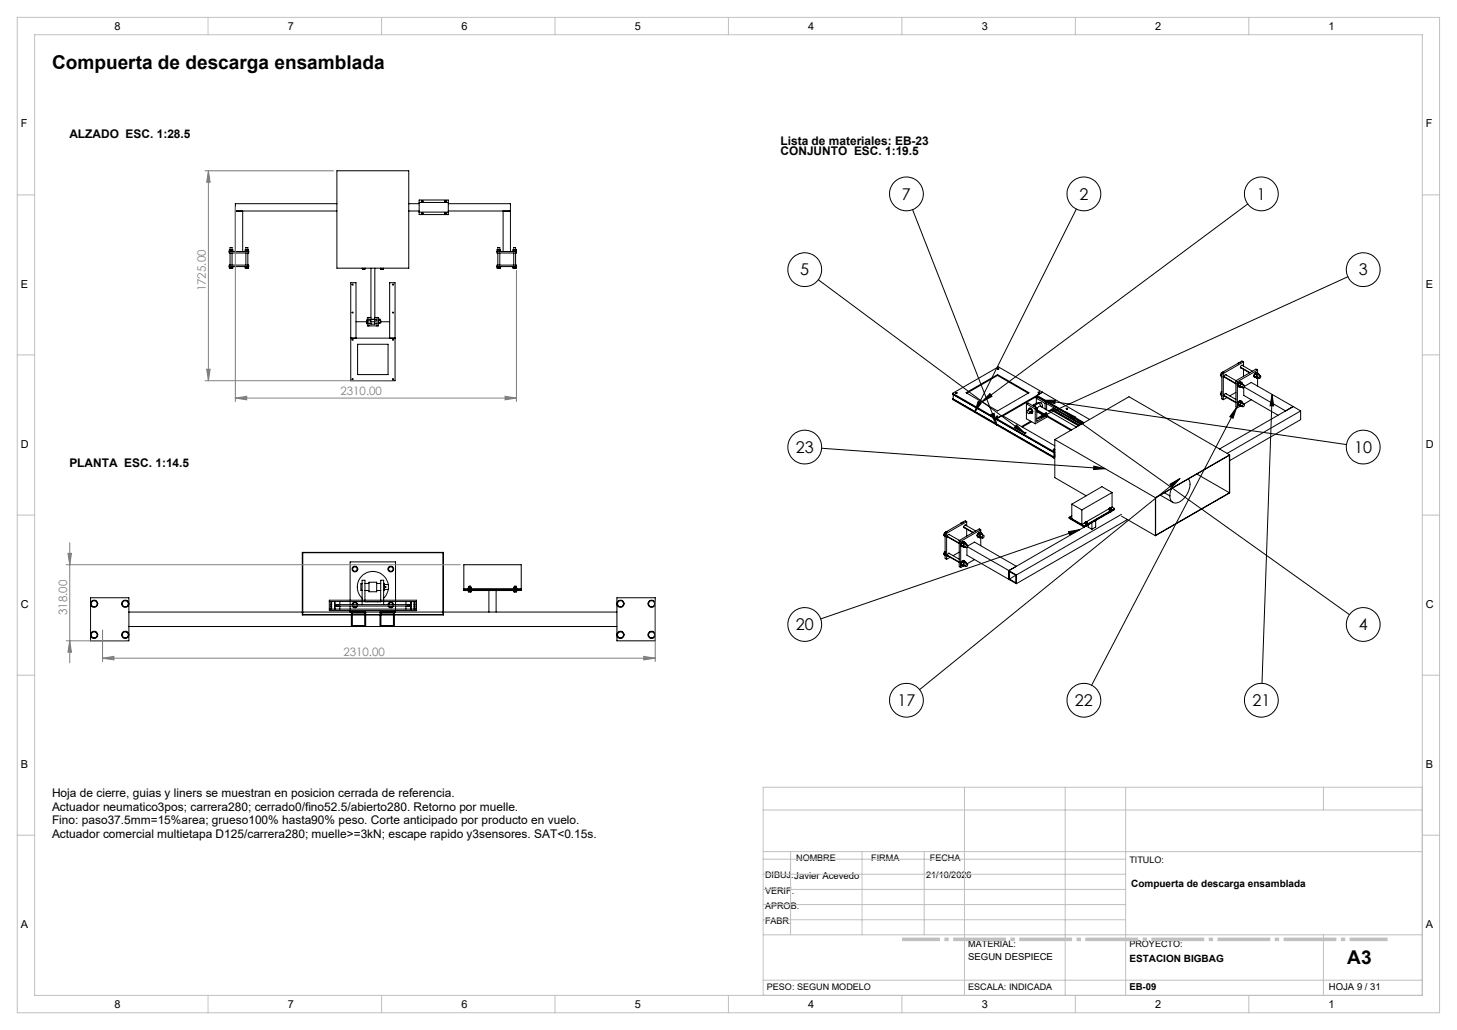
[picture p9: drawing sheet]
<svg xmlns="http://www.w3.org/2000/svg" width="420mm" height="297mm" viewBox="0 0 420 297" stroke-linecap="round" stroke-linejoin="round" font-family="sans-serif">
<g fill="none" stroke="#000" stroke-width=".29">
<path d="M97.1 49.2h20.7v28.1h-20.7zM97.1 58.7h-29.3v13.8M117.8 58.7h3M120.8 58.4h8.4M120.8 57.7h8.4v4.2h-8.4zM121.6 57.9l.3 .1-.1 .2-.3-.2zM128.3 57.9l.3 .1-.2 .2-.2-.2zM129.2 58.7h17.9v13.8M359.7 58.8l-76.7 57.1M66.1 72.4l1 .1M66.1 76.9h5.6M66.1 72.5h5.6"/>
<path d="M66.3 72v-.6h.6v1M66.3 73v3.4M66.4 72v.4M66.4 77v.3M66.9 77v.3M66.9 73v3.4M67.1 72.4v-.4h-1v1h5.6v-.6l-1.1 .1M67.1 76.9l-1 .1M67.8 60.9h29.3M70 60.9v11.6M70.6 76.9l1.1 .1v-.6h-5.6v.9h1v-.3M70.7 77v.3h.9v-.3"/>
<path d="M70.7 72.4v-.4h.9v.4M70.9 72v-.6h.5v1M70.9 73v3.4M70.9 72v.4M70.9 77v.3M71.4 77v.3M71.4 73v3.4M104.4 77.3h.9M104.5 77.4v.3h.7v-.3M104.7 77.4v.3M105 77.4v.3M106.9 77.3v14.8"/>
<path d="M108.1 77.3v14.8M109.7 77.3h.8M109.7 77.4v.3h.8v-.3M109.9 77.4v.3M110.3 77.4v.3M117.8 60.9h3M120.8 61.2h8.4M121.6 61.3l.3 .2-.1 .2-.3-.2zM128.3 61.3l.3 .2-.2 .2-.2-.2zM129.2 60.9h17.9M143.3 72.4l1 .1M143.3 76.9h5.6"/>
<path d="M143.3 72.5h5.6M143.5 72v-.6h.6l-.1 1M143.5 73v3.4M143.5 72v.4M143.5 77v.3M144 77v.3M144.1 73v3.4M144.3 77v.3h-1v-.9h5.6v.6h-1.1M144.3 72.4v-.4h-1v1h5.6v-.6h-1.1M144.3 76.9l-1 .1M145 60.9v11.6M147.8 76.9l.1 .4h.9v-.3"/>
<path d="M148.1 72v-.6h.5v1M148.1 73v3.4M148.1 72v.4M148.1 77v.3M148.6 77v.3M148.6 73v3.4M148.8 72.4v-.4h-.9l-.1 .5M263.1 60.5l24.2 61.9M310.3 60.3l-29.3 58.6M388.5 79.8l-89.7 41M101.1 97.5h12.8M102.6 92.8h3.1"/>
<path d="M102.6 97.5v-16h-1.5v28.3h12.8v-28.3h-1.6v16M103.1 99.3h8.8v8.7h-8.8zM105.9 92.3h-.2v1h.2M106.3 93.3h.6M106.3 91.5v2.5M106.3 92.2h.6M106.9 92.1h1.2M106.9 92.8v.7h1.2v-.7M106.9 92.1v.7M106.9 91.5h-1v2.5h3.2v-2.5h-1M106.9 92.8h1.2M107.1 92.1h.4"/>
<path d="M107.5 92.1h.1M107.8 92.1h-.3M108.1 92.1v.7M108.1 93.3h.6M108.1 92.2h.6M108.7 91.5v2.5M109.1 92.2v1.1M109.1 93.1h.1M109.1 92.4h.1M109.2 92.3l.1 .1M109.2 93.1h.1M109.2 92.4h.1"/>
<path d="M109.2 92.3v.1M109.3 92.4h.1M109.3 92.3l.2-.3-.2 .4M109.3 92.4h.4v.7h-.4M109.7 92.8h2.6M235.9 80.7l59.4 44.2M274.6 115l29.2 16.8 .2-.1M274.6 115v.2l29.2 16.9M274.6 113.4v.3l12.7 7.3M274.6 113.4l12.7 7.3M274.8 115.1v-1.3l29 16.7M274.8 114.9l-.2 .1"/>
<path d="M275.4 113.3l.4-.1 .1 .2-.2 .1zM275.6 113.4h.1M275.8 113.2v.2M278.5 113.2l9-5.2 9.1 5.2-9.1 5.3zM282 115.7l.9 .5-1.9 2.7zM285.4 113.5l.6 .8-3 1.6zM285.6 119.5l1-.3 .7 3.2zM287.5 106.3l.4 .1-.3 .1zM287.5 108v.3M287.5 108.3l-8.8 5.1M287.5 108.3l8.9 5.1M287.6 106.5h.2"/>
<path d="M287.9 106.3v.2M288.9 119.8l15.2 8.7M295.9 116.4l2.5 1.5M295.9 116.4l.4-.2 2.6 1.5M295.9 116.4v4.4l2.5 1.4M296.2 118.4a.49 .49 0 0 1 .5 .3 .49 .49 0 0 1-.2 .6l-.4-.5zM296.4 118.2h.1a.52 .52 0 0 1 .6-.5 .52 .52 0 0 1 .4 .7l.1 .3M296.7 117.8a.83 .83 0 0 1 1 .9M296.7 118l.4 .1 .3 .6M296.9 118l-.7 .4M297 117.7l.3 .1M297 119.1h.4"/>
<path d="M297.2 117.8h.1M297.3 118.8h.1M297.3 118.7v.1M297.3 118.9h.1M297.3 118.8l.1 .3M297.3 118.7l-.5 .3M297.3 118.9l-.6 .3M297.3 118.6l.2 .1M297.4 118.7l-.1 .1M297.4 118.7h.1M297.4 118.7h-.1M297.4 118.7l.1 .1"/>
<path d="M297.4 118.7l.1 .4M297.4 118.6v.1M297.6 116.9h.6M297.6 118.7l-.1 .4M297.7 118.7l-.2 .4M297.7 118.7h-.1M297.9 117.1l.7 .4M298.2 116.9l.6 .7M298.4 117.9v4.3M298.4 114.5l.5 .3M298.7 114.8l2.6 1.5M298.7 114.8l.5-.2 2.5 1.5"/>
<path d="M298.7 114.8v1.5M298.9 117.8v.7h.1M298.9 117.7l-.5 .2M298.9 117.7v3.8l2.4-1.4M298.9 118.7l2.4 1.4M298.9 114.3l-9.8 5.6M298.9 114l13.6 7.9M298.9 114.3l13.4 7.7M298.9 114v.3M298.9 118.2a.96 .96 0 0 1 1-1l10.4 6M298.9 118.2l.2 .4 9.6 5.5M298.9 118.2l10 5.8"/>
<path d="M299.3 116.2l.3-.1a.89 .89 0 0 1 .9 .9M299.4 116.3l-.5-.1-1.2 .7M299.4 116.3l.7 .9M299.4 113.3h.1M299.4 116.3l-1.2 .6M299.6 113.1v.2M299.9 116.1h.1M300 116.1l.1 .1M300 116.1h.1M300.5 113.1l-13.2 7.6M300.5 113.1l-12.7-7.3-13.2 7.6M300.5 113.1l-1.6 .9"/>
<path d="M300.5 113.1l13.6 7.9M300.5 117l-.1 .4M300.5 117l-.4 .3M300.9 115.4h3.3l-.1 1zM300.9 115.4l87.3 12.8M301.3 116.3v1.6M301.3 119.8v.3M301.7 116.1l-.4 .2M301.7 116.1v2.1M301.7 116.4l10.2 5.9M303.1 118.3l7.8 4.5M303.3 118.1l7.8 4.6"/>
<path d="M303.8 117.9l7.8 4.5M303.8 117.6l-1.5 .9M304 117.8l-1.5 .8M307.2 118.8l2.9 1.5-.6 .8zM307.2 118.8l81.8 58.4M307.4 118h.2M307.7 117.8v.1M351.8 113.7l.3 .1M351.8 108.2l.3 .2M351.8 108.2l.3 .4M351.8 113.7l.3 .3M352 107.6l.2 .1"/>
<path d="M352 107.6l-.2 .6M352 113l.2 .1M352 113l-.2 .7M352.1 108.4l.1 .4M352.1 113.9l.1 .3M352.1 108.4l.1 .1M352.1 113.9h.1M352.2 108l-.1 .4M352.2 113.4l-.1 .5M352.2 107.5v7.5l.4 .2M352.2 107.5l.4 .2M352.2 112.9l-.2 .1"/>
<path d="M352.5 107.3h.1M352.5 107.3l-.5 .3M352.6 107.7v7.5M352.8 108.6l3.5 2M352.8 114l3.5 2M352.9 108.7l3.4 2M352.9 114.2l3.4 1.9M353.3 108l3 1.8M353.3 113.4l3 1.8M353.5 108.2a.4 .4 0 0 0-.6 .1 .4 .4 0 0 0 .2 .6M353.5 113.6a.4 .4 0 0 0-.6 .2 .4 .4 0 0 0 .2 .5M353.7 114.6l-1.1 .6"/>
<path d="M356.3 109.8l.4 .3M356.3 109.8v7.5l.4 .3M356.3 113.1l-1.8 1.1M356.5 117.5l-1.1 3.1-.9-.4zM356.5 117.5l-41.8 80.1M356.7 116.6l.3 .3M356.7 111.1l.3 .4M356.7 110.1v7.5M356.7 116.6h.1M356.7 111.1l.1 .1M356.7 104.8h.1M356.8 116.6l.1 .3 .3 .1"/>
<path d="M356.8 111.2l.1 .3h.3M356.8 116.6l.5 .2M356.8 116.6l.8 .6M356.8 111.1l.5 .3M356.8 111.1l.8 .7M357.1 115.9l.5 .3M357.1 115.9l-.3 .7M357.1 115.9l.5-.3 .5 .3M357.1 110.5l.5 .3M357.1 110.5l-.3 .6M357.3 104.6h.1M357.3 104.6l-.6 .2"/>
<path d="M357.3 116.8l.3 .4M357.3 111.4l.3 .4M357.5 117.2l-.8 .4M357.5 116.7l.7 .6M357.5 111.3l.7 .5M357.5 111.3l.6 .4M357.5 116.7l.6 .4M357.6 106l2.6 1.5M357.6 116.2l-.3 .6M357.6 110.8l-.3 .6M357.6 105.9l2.7 1.6M357.8 115.6a.82 .82 0 0 0-1.1 1"/>
<path d="M357.8 110.2a.86 .86 0 0 0-1.1 .9M357.9 115.8a.74 .74 0 0 0-.8 0 .74 .74 0 0 0-.3 .8M357.9 110.3a.7 .7 0 0 0-.9 .1 .7 .7 0 0 0-.2 .8M357.9 117l-.3 .2M357.9 111.6l-.3 .2M358 105.3l3 1.8M358.1 115.9l-.5 .3M358.1 115.9l.2 .4M358.1 110.5l-.5-.3-.5 .3M358.1 110.5l-.5 .3M358.1 110.5l.2 .4M358.2 105.4a.43 .43 0 0 0-.5 .2 .43 .43 0 0 0 .1 .5"/>
<path d="M358.4 111.2a.31 .31 0 0 1 .3 .4 .31 .31 0 0 1-.6 .1zM358.4 116.6a.31 .31 0 0 1 .3 .4 .31 .31 0 0 1-.6 .1zM358.5 104.3l-.5-.2-5.8 3.4M358.5 104.3l-5.9 3.4M358.5 104.3v1.2M358.5 106.5v2M358.5 111.8v2.2l9.9 5.7M358.6 116.6l-.7-.4-.4 .5M358.6 111.1l-.7-.4-.4 .6M358.6 111.6l12 6.9 2.2-1.3M358.7 111.4l2-1.1 12.1 6.9M360.7 115.3l-2.1 1.2"/>
<path d="M361.4 108.4l.3 .4M361.4 108.4h.1M361.5 108.4l.2 .4h.2M361.6 108.4l.4 .3M361.6 108.4l.7 .6M361.8 107.8l.5 .3M361.8 107.8l-.2 .6M362 108.7l.3 .3M362.3 108.5l.6 .6M362.3 108.5l.6 .4M362.3 108.1l-.3 .6M362.4 107.5a.81 .81 0 0 0-1 .9"/>
<path d="M362.5 106.7l-5.8 3.4M362.5 106.7v.8M362.5 108.9v2.4M362.5 106.7l-.4-.3-5.8 3.4M362.5 108.9l-.2 .1M362.6 107.6a.7 .7 0 0 0-.8 .1 .7 .7 0 0 0-.3 .7M362.8 107.7l-.5 .4M362.8 107.7l.2 .5M362.8 107.7l-.5-.2-.5 .3M363.1 108.5v-.1a.28 .28 0 0 1 .2 .5 .28 .28 0 0 1-.4-.1zM363.4 108.4l-.7-.4-.4 .5M366.7 113.7l.4 3.3h-1z"/>
<path d="M366.7 113.7l-2.9 83.4M372.8 117.2l-21.3 12.3M372.8 117.2l2.1 1.3M374.9 118.5l-21.2 12.2M374.9 118.5v2.5l-20.4 11.8M236.9 129.3l81.7 5.8M287.2 120.1l.2-.1 .2 .2-.2 .1zM287.3 120.7l16.5 9.5M287.3 121l16.5 9.5M287.3 120.7v.3M287.3 122.3v.3M287.3 120.3h.2"/>
<path d="M287.6 120v.2M293 122.5l2.3 2.4-2.9-1.6zM295.4 124.9h.2M295.7 124.7v.2M297.1 121.5l-2.6 1.5M297.4 121.6l-2.7 1.6M298.8 120.8l2.8-1.8 .4 .9zM301.7 120v.3l-3.3 1.9M303.7 129.7h.2M303.8 130.2v1.9M304 129.5l.1 .1M304 129.5l-.4 .1h.5"/>
<path d="M304 129.5v.2M304 130.4l-.2 .1M304 131.3h.1M304.1 126.7l29 16.8M304.1 126.7v11l9 5.3M304.1 126.7l21.3-12.3 29.1 16.8M304.1 130.1l-.3 .1M304.1 131.9l-.3 .2M315.3 134.4l3.3 .7-3.4 .3zM337.3 139.6l2.8-1.6-2.2 2.4zM340.1 138l-75 60.9M342.6 138.1a5.2 5.2 0 0 1-1.8 6.1 1.99 1.99 0 0 1-3.3-.1l-.3-1.1"/>
<path d="M345 136.7l9.4 5.4M354.5 131.2l-21.4 12.3M354.5 131.2v10.9l-21.4 12.4M87.1 159.3h40.7v18h-40.7zM87.3 159.4h40.4v17.8h-40.4zM272 154.3l.3 .1M272 154.3l.3 .4M272 159.7l.3 .2M272 159.7l.3 .4M272.2 153.6l.3 .1M272.2 153.6l-.2 .7M272.2 159.1l.3 .1"/>
<path d="M272.2 159.1l-.2 .6M272.3 154.5l.2 .3M272.3 159.9l.2 .4M272.3 154.5h.2M272.3 159.9l.2 .1M272.5 154.1l-.2 .4M272.5 159.5l-.2 .4M272.5 153.5l.4 .3M272.5 153.5v7.5l.4 .3M272.5 159l-.3 .1M272.8 153.3h.1M272.8 153.3l-.6 .3"/>
<path d="M272.9 153.8v7.5M273.1 154.8l3.4 1.9M273.1 154.7l3.4 1.9M273.5 154.1l3 1.7M273.5 159.5l3 1.8M273.7 154.2a.41 .41 0 0 0-.5 .2 .41 .41 0 0 0 .1 .5M273.7 159.7a.41 .41 0 0 0-.5 .1 .41 .41 0 0 0 .1 .6M276.5 155.9v7.5l.4 .3M276.5 159.2l-1.8 1M276.5 155.9l.4 .2M276.9 157.2l.3 .4M276.9 156.1v7.6"/>
<path d="M276.9 157.2h.1M277 150.9h.1M277 157.2l.2 .4h.2M277.1 157.2l.5 .3M277.1 157.2l.7 .6M277.3 156.6l.5 .2M277.3 156.6l-.2 .6M277.5 150.6h.1M277.5 150.6l-.5 .3M277.6 157.5l.2 .3M277.8 157.3l.7 .6M277.8 157.3l.6 .4"/>
<path d="M277.8 152.1l2.6 1.5M277.8 156.8l-.2 .7M277.8 151.9l2.8 1.6M278 156.2a.81 .81 0 0 0-1.1 1M278.1 156.4a.69 .69 0 0 0-.9 0 .69 .69 0 0 0-.2 .8M278.1 157.7l-.3 .1M278.2 151.4l3.1 1.7M278.3 156.5l-.5 .3M278.3 156.5l.2 .5M278.3 156.5l-.5-.3-.5 .4M278.4 151.5a.41 .41 0 0 0-.5 .1 .41 .41 0 0 0 .1 .6M278.5 157.3l.2-.1a.3 .3 0 0 1 .2 .4 .3 .3 0 0 1-.5 .1z"/>
<path d="M278.7 150.4l-5.8 3.4M278.7 150.4v1.2M278.7 152.6v2M278.7 150.4l-.5-.2-5.7 3.3M278.7 157.8v2.3l12.1 7M278.9 157.2l-.8-.4-.3 .5M278.9 157.7l11.9 6.8M278.9 157.4l2-1.1 12.1 7-2.2 1.2M281.7 154.4l.2 .5M281.7 154.4l.1 .1M281.8 154.5v.3l.3 .1M281.8 154.5l.5 .3"/>
<path d="M281.8 154.5l.7 .6M282 153.8l.5 .3M282 153.8l-.2 .7M282.3 154.8l.2 .3M282.5 154.6l.7 .6M282.5 154.6l.6 .4M282.5 154.1l-.2 .7M282.7 153.5a.79 .79 0 0 0-1 .9M282.7 152.7l-5.8 3.4M282.7 152.7v.9M282.7 155v2.4M282.7 152.7l-.4-.2-5.8 3.4"/>
<path d="M282.8 154.9l-.3 .2M282.8 153.7a.69 .69 0 0 0-.8 0 .69 .69 0 0 0-.2 .8M283 153.8l-.5 .3M283 153.8l.2 .5M283 153.8l-.5-.3-.5 .3M283.2 154.6l.2-.1a.3 .3 0 0 1 .2 .4 .3 .3 0 0 1-.5 .1zM283.6 154.4l-.8-.3-.3 .5M308 153.3l3.3-.6-2.9 1.6zM308.2 149.2v.3l4.4 2.5M308.2 149.2l.8 .3M309 145.4v4.1M309 145.4l2.9 1.6"/>
<path d="M309 149.5l2.9 1.7M309 148.7l-.8 .5M311.3 152.7l-74.7 25.8M311.9 147v4.2M311.9 151.2l.7 .5M312.6 152l-21.8 12.5M312.6 151.7v.3M312.8 150.8l.1 .2M312.8 150.6l.1 .5M312.8 150.6l.1 .2M312.8 150.7l-.9 .5M312.9 150.8v.3"/>
<path d="M312.9 150.8h.3M312.9 151h.3M312.9 150.5l.1 .2M312.9 150.5l-.1 .1M313 150.6v.1M313.2 151.7h.1M313.2 150.8v.2M313.2 151.6v.1M313.3 150.5l-.3 .2M313.3 150.5l.1 .2M313.4 150.8l-.1 .2h-.4M313.4 151.5h.1"/>
<path d="M313.4 150.7v.2M313.4 151.5l-.2 .2M313.4 150.7l-.2 .1M313.4 150.9l-.2 .1M313.4 150.9l-.5 .2M313.7 151.4v.6l1 .6M314.7 150.7v1.9M315.8 150.1v1.9l-1.1 .6M319.7 146.9l.1 .2M319.7 146.8l.1 .2M319.7 146.6l.2-.1v.2M319.7 146.6l.1 .2"/>
<path d="M319.7 146.6v.2M319.7 146.7l-6.5 3.7M319.8 146.8v.3M319.8 146.8h.3M319.8 147h.3M319.9 146.5h.2zM319.9 146.7l.2 .1v-.3l.2 .2M319.9 146.6v.1M320.1 146.8v.2M320.1 147.6v.1M320.3 146.8l-.2 .2h-.3M320.3 146.7l-.2 .3"/>
<path d="M320.3 147.5l-.2 .2M320.3 146.7l-.2 .1M320.3 146.9l-.2 .2h-.3M320.6 146.2l-.5 .2M320.6 142l-8.7 5M320.6 142l-3-1.7-8.6 5.1M320.6 142v4.2M320.6 146.2l.7 .4M321.3 146.8l-8.7 5-4.4-2.5M321.3 146.6v.4l-8.7 5M321.3 146.6l-8.7 5.1M323.3 148.8l9.8 5.7"/>
<path d="M323.3 148.3l-30.3 17.5M325 149.8l-32 18.5M333.1 143.5v11M333.1 143.5l21.3-12.2v10.8l-21.3 12.2zM334.5 142.8l3.6 2M335.7 142.1l1.5 .9M337.7 140.9l-.5 2.1M26.1 172.4h11v12.4h-11zM26.7 173.2h.9l.5 .9-.5 .8h-.9l-.5-.8zM35.6 173.2h1l.4 .9-.4 .8h-1l-.5-.8zM37.1 176.5h50M87.3 176.5h40.4"/>
<path d="M94.9 173.1h25.2v3h-25.2zM94.9 175.6h25.2M94.9 173.5h25.2M95.4 174.3h.2M95.4 174.8h.2M95.4 173.5v2.1M95.6 173.5v2.1M96.4 173.5v2.1M96.4 174.3h22.1M96.4 174.8h1.6v.8M96.6 173.5v.8M96.6 174.8v.8"/>
<path d="M96.7 174.3v.5M96.8 174.3v.5h21.4v-.5M98 173.5v.8M100.9 173.1v-11.1h13.1v11.1M100.9 173.5v.8M100.9 174.8v.8M100.9 176.1v.4M101.3 176.5v4.2M101.5 174.3a.81 .81 0 0 1 .8-.7 .81 .81 0 0 1 .8 .7M101.6 174.8l.6 .5 .5-.1 .4-.4M101.6 176.8h3.5v3.6h-3.5zM101.6 174.3l.4-.5h.7l.3 .5"/>
<path d="M101.8 174.8l.2 .2h.7l.1-.2M102 163.5h.7l.3 .6-.3 .6h-.7l-.4-.6zM104.4 168.3h-.4v1.9h.4M104.4 173.1v-5.8h.8v5.8M104.4 173.5v.8M105.2 173.5h4.5M105.2 168.2h1.2M105.2 170.3h1.2M105.4 176.5v4.2M105.9 173.5h.2M106.4 167.9h2.2v2.7h-2.2zM108.6 168.2h1.1"/>
<path d="M108.6 170.3h1.1M109 173.5h-.1M109.5 176.5v4.2M109.7 173.1v-5.8h.9v5.8M109.8 176.8h3.6v3.6h-3.6zM110.6 168.2h.2v2.1h-.2M110.6 173.5v.8M110.8 168.6h1.2v1.4h-1.2M111 169.2h.1M111 169.4h.1M111.1 169.3h.1M111.8 174.3a.83 .83 0 0 1 .9-.7 .83 .83 0 0 1 .8 .7"/>
<path d="M111.9 168.6a4.5 4.5 0 0 0-6.5-3.3 4.5 4.5 0 0 0-1 7.2M111.9 170l-.6 1.6-.7 .9M111.9 174.8l.6 .5 .6-.1 .3-.4M112 174.3l.3-.5h.7l.3 .5M112.1 174.8l.2 .2h.7l.2-.2M112.3 163.5h.7l.4 .6-.4 .6h-.7l-.4-.6zM113.7 176.5v4.2M114 173.5v.8M114 174.8v.8M114 176.1v.4M117 173.5v.8M118.3 174.3v.5"/>
<path d="M118.4 173.5v.8M118.4 174.8v.8M118.5 174.8h-1.5v.8M118.5 173.5v2.1M119.3 173.5v2.1M119.3 174.3h.3M119.3 174.8h.3M119.6 173.5v2.1M127.8 176.5h50M133.7 162.8h16.5v7.5h-16.5zM133.7 170h16.5M133.7 169.8h16.5"/>
<path d="M135 169.6h.8M135 170.4h.8M135 169.8v-.5h.8v.5M135 170.3v.4h.8v-.4M135.2 169.6v-.6h.4v.6M135.2 170.4v.3M135.6 170.4v.3M140.9 170.3v6.2M143 170.3v6.2M148.1 169.8h.8M148.1 170.3h.8M148.1 169.6v-.3h.8v.3"/>
<path d="M148.1 170.4v.3h.8v-.3M148.3 169.6v-.6h.4v.6M148.3 170.4v.3M148.7 170.4v.3M177.8 172.4h11.1v12.4h-11.1zM178.4 173.2h1l.4 .9-.4 .8h-1l-.5-.8zM187.4 173.2h.9l.5 .9-.5 .8h-.9l-.5-.8zM273.1 160.2l3.4 2M273.1 160.1l3.4 2M273.9 160.7l-1 .6M276.9 162.6l.3 .4M276.9 162.6l.1 .1"/>
<path d="M277 162.7l.1 .3 .3 .1M277.1 162.6l.5 .3M277.1 162.6l.7 .7M277.3 162l.5 .3M277.3 162l-.2 .6M277.6 162.9l.2 .4M277.7 163.2l-.8 .5M277.8 162.8l.7 .5M277.8 162.8l.6 .4M277.8 162.3l-.2 .6M278 161.7a.85 .85 0 0 0-1.1 .9M278.1 161.9a.7 .7 0 0 0-.8 0 .7 .7 0 0 0-.3 .8"/>
<path d="M278.1 163.1l-.3 .2M278.3 162l-.5 .3M278.3 162l.2 .4M278.3 162l-.5-.3-.5 .3M278.5 162.8l.2-.1a.3 .3 0 0 1 .2 .4 .3 .3 0 0 1-.5 .1zM278.9 162.6l-.7-.4-.4 .6M280.9 161.4l-2.1 1.2M290.8 164.5l2.2 1.3M290.8 167.1l2.2 1.2M290.8 164.5v2.6M292.8 165.9l-1.8-1.1v2.2M292.8 165.9v2.2l-1.8-1.1"/>
<path d="M292.8 165.9l-1.8 1.1M293 165.8v2.5M26.7 182.2h.9l.5 .9-.5 .8h-.9l-.5-.8zM35.6 182.2h1l.4 .9-.4 .8h-1l-.5-.8zM37.1 180.7h140.7M178.4 182.2h1l.4 .9-.4 .8h-1l-.5-.8zM187.4 182.2h.9l.5 .9-.5 .8h-.9l-.5-.8z"/>
<circle cx="121.7" cy="58" r=".12"/>
<circle cx="121.7" cy="58" r=".21"/>
<circle cx="128.4" cy="58" r=".12"/>
<circle cx="128.4" cy="58" r=".21"/>
<circle cx="261.3" cy="55.9" r="4.9"/>
<circle cx="312.4" cy="55.9" r="4.9"/>
<circle cx="363.6" cy="55.9" r="4.9"/>
<circle cx="121.7" cy="61.5" r=".11"/>
<circle cx="121.7" cy="61.5" r=".21"/>
<circle cx="128.4" cy="61.5" r=".11"/>
<circle cx="128.4" cy="61.5" r=".21"/>
<circle cx="232" cy="77.8" r="4.9"/>
<circle cx="393" cy="77.8" r="4.9"/>
<circle cx="101.7" cy="98" r=".16"/>
<circle cx="101.7" cy="90.1" r=".16"/>
<circle cx="101.7" cy="82.1" r=".17"/>
<circle cx="113.3" cy="98" r=".16"/>
<circle cx="113.3" cy="90.1" r=".16"/>
<circle cx="113.3" cy="82.1" r=".17"/>
<circle cx="101.7" cy="109.3" r=".16"/>
<circle cx="113.3" cy="109.3" r=".16"/>
<circle cx="297.4" cy="119.1" r=".08"/>
<circle cx="299.4" cy="113.1" r=".2"/>
<circle cx="307.5" cy="117.8" r=".2"/>
<circle cx="232" cy="128.9" r="4.9"/>
<circle cx="295.5" cy="124.7" r=".2"/>
<circle cx="393" cy="128.9" r="4.9"/>
<circle cx="313.1" cy="150.5" r=".12"/>
<circle cx="27.1" cy="174.1" r="1.05"/>
<circle cx="36.1" cy="174.1" r="1.05"/>
<circle cx="102.3" cy="164.1" r=".84"/>
<circle cx="111" cy="169.2" r=".13"/>
<circle cx="111" cy="169.3" r=".12"/>
<circle cx="112.7" cy="164.1" r=".83"/>
<circle cx="178.8" cy="174.1" r="1.04"/>
<circle cx="187.8" cy="174.1" r="1.05"/>
<circle cx="27.1" cy="183" r="1.05"/>
<circle cx="36.1" cy="183" r="1.05"/>
<circle cx="178.8" cy="183.1" r="1.04"/>
<circle cx="187.8" cy="183" r="1.05"/>
<circle cx="232" cy="180.1" r="4.9"/>
<circle cx="393" cy="180.1" r="4.9"/>
<circle cx="261.3" cy="201.9" r="4.9"/>
<circle cx="312.4" cy="201.9" r="4.9"/>
<circle cx="363.6" cy="201.9" r="4.9"/>
</g>
<g fill="none" stroke="#808080" stroke-width=".29">
<path d="M59.1 49.2h37M60.1 49.2l.5 3.4h-1zM60.1 49.2v60.6M67.8 59.7v56.1M148.9 78v37.8M59.1 109.8h53.8M59.6 106.5h1l-.5 3.3zM67.8 114.8l3.3-.5v1zM67.8 114.8h81.1M145.6 114.3l3.3 .5-3.3 .5zM19.6 159.6h1l-.5 3.2zM20.1 156.5v34.6"/>
<path d="M19.1 162.8h113.6M188.9 173.4v17.4M19.1 184.8h17M20.1 184.8l.5 3.3h-1zM29.6 189.8l3.2-.5v1zM29.6 181.6v9.2M29.6 189.8h159.3M185.6 189.3l3.3 .5-3.3 .5z"/>
</g>
<path d="M260 270.9h140" fill="none" stroke="#c0c0c0" stroke-width="1" stroke-dasharray="15.2 1.3 1.3 1.3" stroke-dashoffset="4.3" stroke-linecap="butt"/>
<g fill="none" stroke="#c0c0c0" stroke-width=".29">
<path d="M5 5h410v287h-410zM10 10h400v277h-400zM60 5v5M110 5v5M160 5v5M210 5v5M260 5v5M310 5v5M360 5v5M5 56.2h5M410 56.2h5M5 102.3h5"/>
<path d="M410 102.3h5M5 148.5h5M410 148.5h5M5 194.7h5M410 194.7h5M220 233.6h190M278 227v60M307.1 227v60M324.5 227v60M381.5 227v6.6M410 227h-190v60M5 240.8h5"/>
<path d="M220 245.6h190M220 256.5h104.5M220 252.1h104.5M220 247.8h104.5M227.9 245.6v24M248.5 245.6v24M266.4 245.6v24M410 240.8h5M220 269.6h190M220 265.2h104.5M220 260.8h104.5M381.5 269.6v17.4"/>
<path d="M60 287v5M110 287v5M160 287v5M210 287v5M220 282.6h190M260 287v5M310 287v5M360 287v5"/>
</g>
<path d="M298.8 120.8l2.8-1.8 .4 .9zM300.9 115.4h3.3l-.1 1zM307.2 118.8l2.9 1.5-.6 .8zM366.7 113.7l.4 3.3h-1zM356.5 117.5l-1.1 3.1-.9-.4zM337.3 139.6l2.8-1.6-2.2 2.4zM308 153.3l3.3-.6-2.9 1.6zM315.3 134.4l3.3 .7-3.4 .3zM293 122.5l2.3 2.4-2.9-1.6zM285.6 119.5l1-.3 .7 3.2zM282 115.7l.9 .5-1.9 2.7zM285.4 113.5l.6 .8-3 1.6z" fill="#000"/>
<g fill="#808080">
<path d="M67.8 114.8l3.3-.5v1zM145.6 114.3l3.3 .5-3.3 .5zM29.6 189.8l3.2-.5v1zM185.6 189.3l3.3 .5-3.3 .5z"/>
<path d="M59.6 106.5h1l-.5 3.3zM60.1 49.2l.5 3.4h-1zM20.1 184.8l.5 3.3h-1zM19.6 159.6h1l-.5 3.2z"/>
</g>
<g font-size="5.5">
<text x="15" y="19.9">Compuerta de descarga ensamblada</text>
<text x="388.4" y="277.8">A3</text>
</g>
<g font-size="4.7">
<text x="260" y="57.6">7</text>
<text x="311.2" y="57.6">2</text>
<text x="362.3" y="57.6">1</text>
<text x="230.7" y="79.4">5</text>
<text x="391.7" y="79.4">3</text>
<text x="229.4" y="130.6">23</text>
<text x="390.4" y="130.6">10</text>
<text x="229.4" y="181.7">20</text>
<text x="391.7" y="181.7">4</text>
<text x="258.7" y="203.6">17</text>
<text x="309.9" y="203.6">22</text>
<text x="361" y="203.6">21</text>
</g>
<g font-size="3.4">
<text x="20" y="39.7">ALZADO ESC. 1:28.5</text>
<text x="225" y="41.7">Lista de materiales: EB-23</text>
<text x="225" y="44.7">CONJUNTO ESC. 1:19.5</text>
<text x="20" y="134.7">PLANTA ESC. 1:14.5</text>
<text x="15" y="229.7">Hoja de cierre, guias y liners se muestran en posicion cerrada de referencia.</text>
<text x="15" y="233.7">Actuador neumatico3pos; carrera280; cerrado0/fino52.5/abierto280. Retorno por muelle.</text>
<text x="15" y="237.7">Fino: paso37.5mm=15%area; grueso100% hasta90% peso. Corte anticipado por producto en vuelo.</text>
<text x="15" y="241.7">Actuador comercial multietapa D125/carrera280; muelle&gt;=3kN; escape rapido y3sensores. SAT&lt;0.15s.</text>
</g>
<g font-size="3.3" fill="#808080">
<text x="59.4" y="84" transform="rotate(-90 59.4 84)">1725.00</text>
<text x="98.1" y="114">2310.00</text>
<text x="19.4" y="177.4" transform="rotate(-90 19.4 177.4)">318.00</text>
<text x="99" y="189">2310.00</text>
</g>
<g font-size="3.2">
<text x="33" y="8.6">8</text>
<text x="83" y="8.6">7</text>
<text x="133" y="8.6">6</text>
<text x="183" y="8.6">5</text>
<text x="233" y="8.6">4</text>
<text x="283" y="8.6">3</text>
<text x="333" y="8.6">2</text>
<text x="383" y="8.6">1</text>
<text x="6" y="36.8">F</text>
<text x="411" y="36.8">F</text>
<text x="6" y="82.9">E</text>
<text x="411" y="82.9">E</text>
<text x="6" y="129.1">D</text>
<text x="411" y="129.1">D</text>
<text x="6" y="175.3">C</text>
<text x="411" y="175.3">C</text>
<text x="6" y="221.4">B</text>
<text x="411" y="221.4">B</text>
<text x="6" y="267.6">A</text>
<text x="411" y="267.6">A</text>
<text x="33" y="290.6">8</text>
<text x="83" y="290.6">7</text>
<text x="133" y="290.6">6</text>
<text x="183" y="290.6">5</text>
<text x="233" y="290.6">4</text>
<text x="283" y="290.6">3</text>
<text x="333" y="290.6">2</text>
<text x="383" y="290.6">1</text>
</g>
<g font-size="2.9">
<text x="326.1" y="255.6">Compuerta de descarga ensamblada</text>
<text x="325.6" y="277.5">ESTACION BIGBAG</text>
</g>
<g font-size="2.7">
<text x="279.1" y="276.8">SEGUN DESPIECE</text>
<text x="325.6" y="285.6">EB-09</text>
<text x="383.1" y="285.6">HOJA 9 / 31</text>
</g>
<g font-size="2.6">
<text x="229.5" y="248.4">NOMBRE</text>
<text x="251.1" y="248.4">FIRMA</text>
<text x="268" y="248.4">FECHA</text>
<text x="325.6" y="249">TITULO:</text>
<text x="220.5" y="253.3">DIBUJ.Javier Acevedo</text>
<text x="220.5" y="257.7">VERIF.</text>
<text x="267" y="253.3">21/10/2026</text>
<text x="220.5" y="262">APROB.</text>
<text x="220.5" y="266.4">FABR.</text>
<text x="279.1" y="273">MATERIAL:</text>
<text x="325.6" y="273">PROYECTO:</text>
<text x="221.1" y="285.5">PESO: SEGUN MODELO</text>
<text x="279.1" y="285.5">ESCALA: INDICADA</text>
</g>
</svg>
